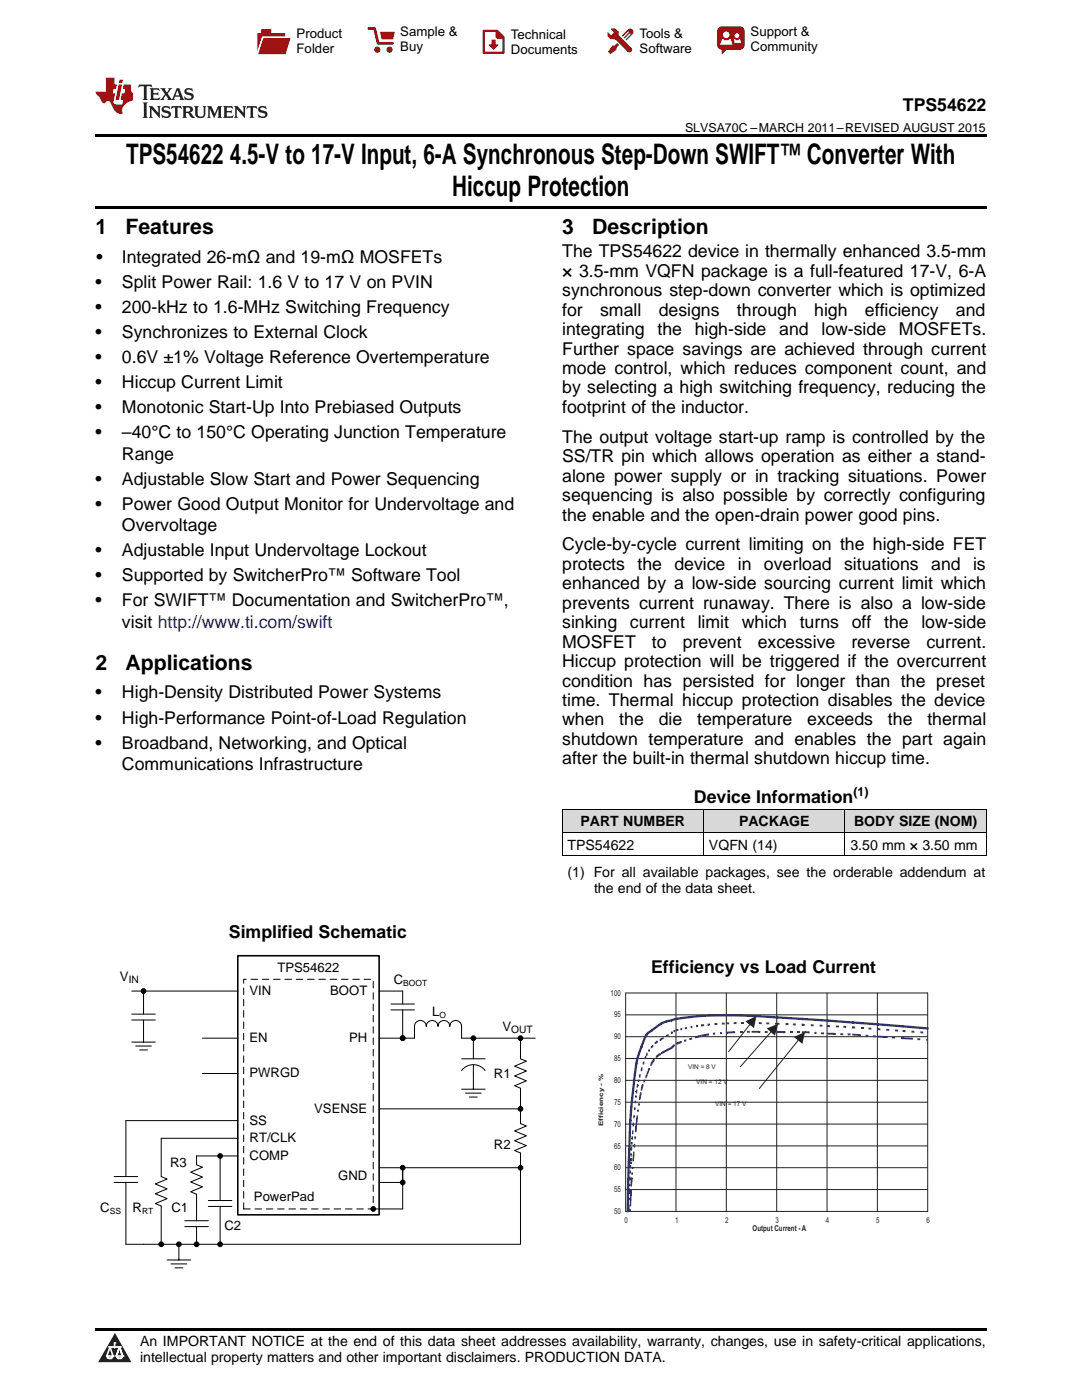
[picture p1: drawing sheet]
<svg xmlns="http://www.w3.org/2000/svg" width="216mm" height="279mm" viewBox="0 0 216 279" stroke-linecap="round" stroke-linejoin="round" font-family="sans-serif">
<g fill="#d8d8d8">
<path d="M112.2 161.5h28.2v4.7h-28.2z"/>
<path d="M140.4 161.5h28.2v4.7h-28.2z"/>
<path d="M168.6 161.5h28.2v4.7h-28.2z"/>
</g>
<path d="M22.9 266l3.3 5.9h-6.6z" fill="#231f20"/>
<path d="M21.3 270.6h1.2l-.3 .5h-.3a.53 .53 0 0 1-.6-.5z" fill-rule="evenodd" fill="#fff"/>
<path d="M21.3 270.6h1.2l-.3 .5h-.3a.53 .53 0 0 1-.6-.5z" fill="none" stroke="#231f20" stroke-width=".33"/>
<path d="M21.3 270.6l1.2 .1-.3 .4h-.5z" fill="none" stroke="#fff" stroke-width=".33"/>
<path d="M22.9 268.9h.1" fill="none" stroke="#fff" stroke-width=".33"/>
<path d="M22.9 268v.9z" fill="#fff"/>
<path d="M22.9 268v.9z" fill="none" stroke="#fff" stroke-width=".33"/>
<circle cx="22.9" cy="268" r=".16" fill="#fff"/>
<path d="M21.8 268.8h.1" fill="none" stroke="#fff" stroke-width=".33"/>
<path d="M21.8 268.8h2.2z" fill="#fff"/>
<path d="M21.8 268.8h2.2z" fill="none" stroke="#fff" stroke-width=".33"/>
<circle cx="24" cy="268.8" r=".16" fill="#fff"/>
<path d="M23.2 270.6h.1" fill="none" stroke="#fff" stroke-width=".33"/>
<path d="M23.8 268.8l-.6 1.8z" fill="#fff"/>
<path d="M23.8 268.8l-.6 1.8z" fill="none" stroke="#fff" stroke-width=".33"/>
<path d="M23.8 268.8l.7 1.8z" fill="#fff"/>
<path d="M23.8 268.8l.7 1.8z" fill="none" stroke="#fff" stroke-width=".33"/>
<path d="M24.4 270.6h.1" fill="none" stroke="#fff" stroke-width=".33"/>
<circle cx="21.3" cy="270.6" r=".16" fill="#fff"/>
<path d="M22 268.8l-.7 1.8z" fill="#fff"/>
<path d="M22 268.8l-.7 1.8z" fill="none" stroke="#fff" stroke-width=".33"/>
<path d="M22 268.8l.5 1.8z" fill="#fff"/>
<path d="M22 268.8l.5 1.8z" fill="none" stroke="#fff" stroke-width=".33"/>
<circle cx="22.5" cy="270.6" r=".16" fill="#fff"/>
<path d="M23.3 270.6h1.2a.63 .63 0 0 1-.6 .5 .63 .63 0 0 1-.6-.5z" fill-rule="evenodd" fill="#fff"/>
<path d="M23.3 270.6h1.2a.63 .63 0 0 1-.6 .5 .63 .63 0 0 1-.6-.5z" fill="none" stroke="#231f20" stroke-width=".33"/>
<path d="M23.3 270.6h1.2l-.4 .5h-.5z" fill="none" stroke="#fff" stroke-width=".33"/>
<path d="M23.2 270.6h.1" fill="none" stroke="#fff" stroke-width=".33"/>
<circle cx="24.5" cy="270.6" r=".16" fill="#fff"/>
<path d="M19 265.1h177.8v.5h-177.8z" fill="#000"/>
<path d="M47.4 190.7h28.3v51.7h-28.3z" fill="none" stroke="#000" stroke-width=".31"/>
<g fill="none" stroke="#000" stroke-width=".2">
<path d="M26.3 197.8h21.1M28.6 197.8v4.6M75.7 197.8h4.7v2.6M26.3 203.6h4.7M26.3 202.4h4.7M26.3 208h4.7M27.1 208.8h3.1M27.9 209.5h1.5M28.6 203.6v4.4M40.4 207.2h7M40.4 214.2h7M75.7 207.2h7v-2.4a1.18 1.18 0 0 1 1.2-1.1 1.18 1.18 0 0 1 1.2 1.1 1.18 1.18 0 0 1 1.1-1.1 1.18 1.18 0 0 1 1.2 1.1 1.18 1.18 0 0 1 1.2-1.1 1.18 1.18 0 0 1 1.2 1.1 1.18 1.18 0 0 1 1.1-1.1 1.18 1.18 0 0 1 1.2 1.1v2.4h14.7"/>
<path d="M78 201.5h4.7M78 200.4h4.7M80.4 201.5v5.7M92.1 213.7a2.94 2.94 0 0 1 4.7 0M92.1 211.3h4.7M92.1 217.4h4.7M92.9 218.2h3.1M93.7 218.9h1.5M94.5 207.2v4.1M94.5 212.5v4.9M103.9 207.2v4.1l1.1 .5-2.3 1 2.3 1-2.3 .9 2.3 1-2.3 1 1.2 .5v7l1.1 .5-2.3 1 2.3 1-2.3 1 2.3 .9-2.3 1 1.2 .5v2.9M22.8 236h4.7"/>
<path d="M22.8 234.8h4.7M25.1 236v12.3h14.1M41.6 239.6h4.7M43.9 230.7v8.9M47.4 230.7h-8.2v1.8l1.2 .4-2.4 1 2.4 1-2.4 1 2.4 1-2.4 .9 1.2 .5v5.3M47.4 227.2h-15.2v7.6l1.1 .5-2.3 1 2.3 1-2.3 .9 2.3 1-2.3 1 1.2 .5v7.6M47.4 223.6h-22.3v11.2M75.7 236h4.7M75.7 221.3h28.2M75.7 233h28.2M80.4 233v8.3h-5.9M103.9 233v15.3h-64.7"/>
<path d="M33.3 251.5h4.7M34.1 252.2h3.2M34.9 253h1.6M35.7 248.3v3.2M36.9 244.8h4.7M36.9 243.6h4.7M39.2 244.8v3.5M41.6 240.8h4.7M43.9 240.8v7.5"/>
<circle cx="28.6" cy="197.8" r=".47"/>
<circle cx="80.4" cy="207.2" r=".47"/>
<circle cx="94.5" cy="207.2" r=".47"/>
<circle cx="103.9" cy="207.2" r=".47"/>
<circle cx="43.9" cy="230.7" r=".47"/>
<circle cx="80.4" cy="233" r=".47"/>
<circle cx="80.4" cy="236" r=".47"/>
<circle cx="103.9" cy="221.3" r=".47"/>
<circle cx="103.9" cy="233" r=".47"/>
<circle cx="32.2" cy="248.3" r=".47"/>
<circle cx="35.7" cy="248.3" r=".47"/>
<circle cx="39.2" cy="248.3" r=".47"/>
<circle cx="43.9" cy="248.3" r=".47"/>
<circle cx="74.5" cy="241.3" r=".47"/>
</g>
<g fill="#000">
<circle cx="28.6" cy="197.8" r=".47"/>
<circle cx="80.4" cy="207.2" r=".47"/>
<circle cx="94.5" cy="207.2" r=".47"/>
<circle cx="103.9" cy="207.2" r=".47"/>
<circle cx="43.9" cy="230.7" r=".47"/>
<circle cx="80.4" cy="233" r=".47"/>
<circle cx="80.4" cy="236" r=".47"/>
<circle cx="103.9" cy="221.3" r=".47"/>
<circle cx="103.9" cy="233" r=".47"/>
<circle cx="32.2" cy="248.3" r=".47"/>
<circle cx="35.7" cy="248.3" r=".47"/>
<circle cx="39.2" cy="248.3" r=".47"/>
<circle cx="43.9" cy="248.3" r=".47"/>
<circle cx="74.5" cy="241.3" r=".47"/>
</g>
<path d="M48.6 195.4h25.9v45.9h-25.9z" fill="none" stroke="#000" stroke-width=".2" stroke-dasharray="1.3 .9"/>
<g fill="none" stroke="#231f20" stroke-width=".2">
<path d="M124.8 198.2h60.3v43.6h-60.3zM134.9 198.2v43.6M144.9 198.2v43.6M155 198.2v43.6M165 198.2v43.6M175.1 198.2v43.6M124.8 220h60.3M124.8 215.6h60.3M124.8 211.2h60.3M124.8 206.9h60.3M124.8 202.5h60.3M124.8 237.4h60.3"/>
<path d="M124.8 233h60.3M124.8 228.7h60.3M124.8 224.3h60.3"/>
</g>
<path d="M185.1 205.2l-25-1.8a191.2 191.2 0 0 0-16.3-.8 35.7 35.7 0 0 0-11 1.3l-1 .5-2.1 1.5a5.2 5.2 0 0 0-1.7 3.1 20.1 20.1 0 0 0-1.5 7.1l-.7 8-.6 17.7" fill="none" stroke="#2e3090" stroke-width=".46"/>
<g fill="#2e3090">
<path d="M125.3 241.3h.3v.5h-.3z" fill-rule="evenodd"/>
<path d="M125.3 240.6h.3v.7h-.3z" fill-rule="evenodd"/>
<path d="M125.4 239h.3v.5h-.3z" fill-rule="evenodd"/>
<path d="M125.4 237.9h.3v.4h-.3z" fill-rule="evenodd"/>
<path d="M125.4 237.1l.3 .1v.7h-.3z" fill-rule="evenodd"/>
<path d="M125.5 236.2l.3 .1v.4h-.3z" fill-rule="evenodd"/>
<path d="M125.5 236.3l.3 .1v.2h-.3z" fill-rule="evenodd"/>
<path d="M125.5 235.1h.3v.5h-.3z" fill-rule="evenodd"/>
<path d="M125.6 234.8h.2v.7h-.3z" fill-rule="evenodd"/>
<path d="M125.6 233.6h.3v.6h-.3z" fill-rule="evenodd"/>
<path d="M125.6 232.7h.3v.5h-.3z" fill-rule="evenodd"/>
<path d="M125.7 232.5h.2v.6h-.3z" fill-rule="evenodd"/>
<path d="M125.7 231.8h.3v.5h-.3z" fill-rule="evenodd"/>
<path d="M125.8 230.1h.3v.7h-.3z" fill-rule="evenodd"/>
<path d="M125.8 229.1h.3v.6l-.3-.1z" fill-rule="evenodd"/>
<path d="M125.8 228.8l.3 .1v.6l-.3-.1z" fill-rule="evenodd"/>
<path d="M125.9 229.1h.3l-.1 .1h-.3z" fill-rule="evenodd"/>
<path d="M125.9 228l.3 .1v.2h-.3z" fill-rule="evenodd"/>
<path d="M125.9 227.9h.3v.6l-.3-.1z" fill-rule="evenodd"/>
<path d="M126 226.7l.3 .1v.7h-.3z" fill-rule="evenodd"/>
<path d="M126.1 225.6h.3v.8h-.3z" fill-rule="evenodd"/>
<path d="M126.3 224l.2 .1v.7h-.3z" fill-rule="evenodd"/>
<path d="M126.4 222.8h.2v.1h-.3z" fill-rule="evenodd"/>
<path d="M126.4 222.5h.3l-.1 .7h-.2z" fill-rule="evenodd"/>
<path d="M126.5 221.1l.3 .1v.2l-.3-.1z" fill-rule="evenodd"/>
<path d="M126.5 221h.3v.5h-.3z" fill-rule="evenodd"/>
<path d="M126.6 219.6l.3 .1v.5h-.3z" fill-rule="evenodd"/>
<path d="M126.7 219.8h.3l-.1 .2h-.3z" fill-rule="evenodd"/>
<path d="M126.7 218.6l.3 .1v.3h-.3z" fill-rule="evenodd"/>
<path d="M126.8 218.6h.3l-.1 .5-.3-.1z" fill-rule="evenodd"/>
<path d="M126.9 217.4l.3 .1-.1 .7h-.3z" fill-rule="evenodd"/>
<path d="M127.1 216.3h.3l-.1 .8h-.3z" fill-rule="evenodd"/>
<path d="M127.3 215.4h.3l-.1 .5h-.3z" fill-rule="evenodd"/>
<path d="M127.3 215.5h.3v.3h-.3z" fill-rule="evenodd"/>
<path d="M127.5 214.7h.3z" fill-rule="evenodd"/>
<path d="M127.6 214.4h.3l-.1 .7h-.3z" fill-rule="evenodd"/>
<path d="M127.8 213.4h.3v.2h-.3z" fill-rule="evenodd"/>
<path d="M128 213h.3l-.2 .8h-.3z" fill-rule="evenodd"/>
<path d="M128.2 212.1h.3v.2l-.3-.1z" fill-rule="evenodd"/>
<path d="M128.3 211.9h.3l-.1 .6h-.3z" fill-rule="evenodd"/>
<path d="M128.6 211h.3v.1h-.3z" fill-rule="evenodd"/>
<path d="M128.7 210.8h.3l-.1 .6h-.3z" fill-rule="evenodd"/>
<path d="M129 210.1h.3l-.2 .7h-.2z" fill-rule="evenodd"/>
<path d="M129 210.4l.3 .1z" fill-rule="evenodd"/>
<path d="M129.4 209.5h.2v.3h-.3z" fill-rule="evenodd"/>
<path d="M129.5 209.4h.2l-.1 .5h-.2z" fill-rule="evenodd"/>
<path d="M129.8 208.9l.6-.3v.3l-.5 .3z" fill-rule="evenodd"/>
<path d="M130.6 208l.5-.2 .1 .4-.6 .2z" fill-rule="evenodd"/>
<path d="M130.9 207.8l.4-.1v.4l-.4 .1z" fill-rule="evenodd"/>
<path d="M131 207.7h.1l.1 .4h-.2z" fill-rule="evenodd"/>
<path d="M131.7 207.4l.2-.1v.4l-.2 .1z" fill-rule="evenodd"/>
<path d="M131.6 207.3l.4-.1v.4l-.4 .1z" fill-rule="evenodd"/>
<path d="M131.9 207.2l.5-.2v.3l-.5 .3z" fill-rule="evenodd"/>
<path d="M132.9 206.6l.5-.2v.3l-.5 .3z" fill-rule="evenodd"/>
<path d="M134 206l.2-.1v.4l-.2 .1z" fill-rule="evenodd"/>
<path d="M133.9 205.9h.3v.4h-.3z" fill-rule="evenodd"/>
<path d="M133.9 205.9h.3v.3l-.2 .1z" fill-rule="evenodd"/>
<path d="M134.5 205.6h.2v.4h-.2z" fill-rule="evenodd"/>
<path d="M134.4 205.6l.4-.1v.4l-.4 .1z" fill-rule="evenodd"/>
<path d="M134.9 205.4h.5v.3l-.5 .1z" fill-rule="evenodd"/>
<path d="M135.8 205.2h.3v.4h-.3z" fill-rule="evenodd"/>
<path d="M135.8 205.2h.2l.1 .3-.2 .1z" fill-rule="evenodd"/>
<path d="M136.6 205h.5v.4h-.4z" fill-rule="evenodd"/>
<path d="M136.8 205h.1v.4h-.1z" fill-rule="evenodd"/>
<path d="M137.8 204.8h.3v.4h-.3z" fill-rule="evenodd"/>
<path d="M137.8 204.8l.3-.1v.4l-.2 .1z" fill-rule="evenodd"/>
<path d="M139 204.6h.2v.4h-.2z" fill-rule="evenodd"/>
<path d="M138.9 204.6l.4-.1v.4l-.4 .1z" fill-rule="evenodd"/>
<path d="M139.9 204.5l.3-.1v.4l-.3 .1z" fill-rule="evenodd"/>
<path d="M139.9 204.4h.6v.4h-.6z" fill-rule="evenodd"/>
<path d="M141.2 204.3h.5v.3l-.5 .1z" fill-rule="evenodd"/>
<path d="M142.5 204.2h.6v.3l-.5 .1z" fill-rule="evenodd"/>
<path d="M144 204.1h.6v.4h-.6z" fill-rule="evenodd"/>
<path d="M144.9 204h.6v.4h-.6z" fill-rule="evenodd"/>
<path d="M146.4 204h.6v.4h-.6z" fill-rule="evenodd"/>
<path d="M151.4 204h.6v.4h-.6z" fill-rule="evenodd"/>
<path d="M152.9 204h.6v.4h-.6z" fill-rule="evenodd"/>
<path d="M154.7 204.1h.6l-.1 .4h-.5z" fill-rule="evenodd"/>
<path d="M155 204.1h.6v.4h-.6z" fill-rule="evenodd"/>
<path d="M156.7 204.2h.6v.4h-.6z" fill-rule="evenodd"/>
<path d="M158.2 204.2l.6 .1v.3h-.6z" fill-rule="evenodd"/>
<path d="M160 204.3h.3v.4h-.3z" fill-rule="evenodd"/>
<path d="M160 204.3l.6 .1v.3h-.6z" fill-rule="evenodd"/>
<path d="M161.8 204.4h.6v.4h-.6z" fill-rule="evenodd"/>
<path d="M163.5 204.5h.6v.4h-.6z" fill-rule="evenodd"/>
<path d="M165 204.6h.6v.4h-.6z" fill-rule="evenodd"/>
<path d="M166.8 204.6l.6 .1v.4l-.6-.1z" fill-rule="evenodd"/>
<path d="M168.3 204.7l.6 .1v.3h-.6z" fill-rule="evenodd"/>
<path d="M170 204.8h.3v.4h-.3z" fill-rule="evenodd"/>
<path d="M170.1 204.8l.5 .1v.4l-.6-.1z" fill-rule="evenodd"/>
<path d="M171.8 205h.6v.4l-.6-.1z" fill-rule="evenodd"/>
<path d="M173.3 205.1h.6v.4l-.6-.1z" fill-rule="evenodd"/>
<path d="M175.1 205.2h.3v.4h-.4z" fill-rule="evenodd"/>
<path d="M175.1 205.2h.6v.4h-.6z" fill-rule="evenodd"/>
<path d="M176.8 205.3l.6 .1v.3h-.6z" fill-rule="evenodd"/>
<path d="M178.6 205.4l.6 .1v.4l-.6-.1z" fill-rule="evenodd"/>
<path d="M180.1 205.6h.6v.4l-.6-.1z" fill-rule="evenodd"/>
<path d="M181.9 205.7h.6v.4h-.6z" fill-rule="evenodd"/>
<path d="M183.6 205.8l.6 .1v.4l-.6-.1z" fill-rule="evenodd"/>
</g>
<g fill="#2e3090">
<path d="M125.4 239.1h.3v.3h-.3z"/>
<path d="M125.4 237.9h.3v.4h-.3z"/>
<path d="M125.4 237.5h.3z"/>
<path d="M125.6 235.1l.2 .1z"/>
<path d="M125.6 233.9h.3v.1h-.3z"/>
<path d="M125.7 232.7h.2v.2h-.2z"/>
<path d="M125.7 231.9h.3v.3h-.3z"/>
<path d="M125.7 231.1h.3v.5h-.3z"/>
<path d="M125.7 231.2h.3v.3h-.3z"/>
<path d="M125.8 230.4l.3 .1z"/>
<path d="M126 227.1h.3z"/>
<path d="M126.2 224.4h.3z"/>
<path d="M126.8 217.8l.3 .1z"/>
<path d="M127.1 216.7h.3z"/>
<path d="M130.1 208.6v.3z"/>
<path d="M135.1 205.4l.1 .3z"/>
<path d="M141.4 204.3l.1 .4z"/>
<path d="M147.9 204h.6v.4h-.6z"/>
<path d="M149.3 204h.6v.4h-.6z"/>
<path d="M150 204h.5v.4h-.5z"/>
<path d="M165.3 204.6v.4z"/>
<path d="M180.4 205.6v.3z"/>
</g>
<g fill="#1c4b87">
<path d="M125.6 241.5h.3v.3h-.3z" fill-rule="evenodd"/>
<path d="M125.6 241.3h.3v.5h-.3z" fill-rule="evenodd"/>
<path d="M125.6 240.3h.3v.5h-.3z" fill-rule="evenodd"/>
<path d="M125.7 239.3h.3l-.1 1.4h-.3z" fill-rule="evenodd"/>
<path d="M125.7 238.4h.3v1.3h-.3z" fill-rule="evenodd"/>
<path d="M125.7 237.9h.3v.6l-.3-.1z" fill-rule="evenodd"/>
<path d="M125.8 237.4h.3l-.1 .6h-.3z" fill-rule="evenodd"/>
<path d="M125.8 237.4l.3 .1v.3h-.3z" fill-rule="evenodd"/>
<path d="M125.8 236.4h.3v.3h-.3z" fill-rule="evenodd"/>
<path d="M125.8 236.3h.3v.5h-.3z" fill-rule="evenodd"/>
<path d="M125.8 235.8h.3v.6h-.3z" fill-rule="evenodd"/>
<path d="M125.9 235.5h.3l-.1 .7h-.3z" fill-rule="evenodd"/>
<path d="M125.9 235.2l.3 .1v.6h-.3z" fill-rule="evenodd"/>
<path d="M125.9 234.9l.3 .1v.6h-.3z" fill-rule="evenodd"/>
<path d="M126 234h.3v.5h-.3z" fill-rule="evenodd"/>
<path d="M126 234.1h.3v.3l-.3-.1z" fill-rule="evenodd"/>
<path d="M126.1 232.8l.3 .1v.4h-.3z" fill-rule="evenodd"/>
<path d="M126.1 232.9h.3v.3h-.3z" fill-rule="evenodd"/>
<path d="M126.2 231.2h.3v.6h-.3z" fill-rule="evenodd"/>
<path d="M126.3 230.4h.3l-.1 1.2h-.3z" fill-rule="evenodd"/>
<path d="M126.3 229.8h.3v1h-.3z" fill-rule="evenodd"/>
<path d="M126.5 228.3h.3l-.1 .7h-.3z" fill-rule="evenodd"/>
<path d="M126.6 227h.3v.1h-.3z" fill-rule="evenodd"/>
<path d="M126.6 226.7h.3v.7h-.3z" fill-rule="evenodd"/>
<path d="M126.7 225.4l.3 .1v.5h-.3z" fill-rule="evenodd"/>
<path d="M126.7 225.1h.3v.7h-.3z" fill-rule="evenodd"/>
<path d="M126.8 224.8h.3l-.1 .7h-.3z" fill-rule="evenodd"/>
<path d="M126.8 224.4l.3 .1v.7h-.3z" fill-rule="evenodd"/>
<path d="M126.9 223.6h.3l-.1 .9h-.3z" fill-rule="evenodd"/>
<path d="M127 223h.3l-.1 1-.3-.1z" fill-rule="evenodd"/>
<path d="M127 222.6h.3v.8h-.3z" fill-rule="evenodd"/>
<path d="M127.2 221.5h.3l-.1 .3h-.3z" fill-rule="evenodd"/>
<path d="M127.2 221.4h.3v.5h-.3z" fill-rule="evenodd"/>
<path d="M127.3 220.1l.3 .1v.5h-.3z" fill-rule="evenodd"/>
<path d="M127.4 220.3h.3l-.1 .2h-.3z" fill-rule="evenodd"/>
<path d="M127.5 219h.3v.5h-.3z" fill-rule="evenodd"/>
<path d="M127.6 218.6h.3l-.1 .8-.3-.1z" fill-rule="evenodd"/>
<path d="M127.7 218.2l.3 .1-.1 .7h-.3z" fill-rule="evenodd"/>
<path d="M127.7 218h.3v.6h-.3z" fill-rule="evenodd"/>
<path d="M127.9 217h.3l-.1 .7h-.3z" fill-rule="evenodd"/>
<path d="M128 216.8h.3l-.1 .6h-.3z" fill-rule="evenodd"/>
<path d="M128 216.5l.3 .1v.6h-.3z" fill-rule="evenodd"/>
<path d="M128.1 216.3h.3l-.1 .6h-.3z" fill-rule="evenodd"/>
<path d="M128.1 216.5h.3v.2h-.3z" fill-rule="evenodd"/>
<path d="M128.3 215.6h.3v.2h-.3z" fill-rule="evenodd"/>
<path d="M128.5 215.4h.3l-.2 .7-.3-.1z" fill-rule="evenodd"/>
<path d="M128.9 214.5h.2l-.1 .7h-.3z" fill-rule="evenodd"/>
<path d="M129.1 213.9h.3l-.3 1h-.2z" fill-rule="evenodd"/>
<path d="M129.4 213.2h.2l-.2 1.1h-.3z" fill-rule="evenodd"/>
<path d="M129.4 213.1h.3l-.1 .5h-.2z" fill-rule="evenodd"/>
<path d="M129.7 212.3h.3v.2h-.3z" fill-rule="evenodd"/>
<path d="M129.8 212.1h.3l-.1 .7-.3-.1z" fill-rule="evenodd"/>
<path d="M130 211.8l.3 .1-.1 .6h-.3z" fill-rule="evenodd"/>
<path d="M130.1 211.6h.3l-.1 .7h-.3z" fill-rule="evenodd"/>
<path d="M130.2 211.5h.3l-.1 .6-.3-.1z" fill-rule="evenodd"/>
<path d="M130.4 211.3h.3l-.2 .6h-.3z" fill-rule="evenodd"/>
<path d="M130.4 211.5h.3v.2h-.3z" fill-rule="evenodd"/>
<path d="M131 210.8l.1-.1 .1 .4-.2 .1z" fill-rule="evenodd"/>
<path d="M130.9 210.7l.4-.1v.4l-.4 .1z" fill-rule="evenodd"/>
<path d="M131 210.6l.4-.1v.4l-.4 .1z" fill-rule="evenodd"/>
<path d="M131.1 210.5l.5-.2 .1 .4-.6 .2z" fill-rule="evenodd"/>
<path d="M131.4 210.3l.5-.1v.4l-.5 .1z" fill-rule="evenodd"/>
<path d="M131.6 210.2l.1-.1v.4l-.1 .1z" fill-rule="evenodd"/>
<path d="M131.9 210l.5-.2v.4l-.5 .2z" fill-rule="evenodd"/>
<path d="M132.1 209.8l.6-.1v.4l-.6 .1z" fill-rule="evenodd"/>
<path d="M132.4 209.7l.8-.3v.4l-.8 .3z" fill-rule="evenodd"/>
<path d="M132.9 209.4l.5-.1v.4l-.5 .1z" fill-rule="evenodd"/>
<path d="M133.1 209.3l.6-.1v.4l-.6 .1z" fill-rule="evenodd"/>
<path d="M133.4 209.2l.5-.1v.3l-.5 .2z" fill-rule="evenodd"/>
<path d="M133.6 209.1l.4-.2 .1 .4-.5 .1z" fill-rule="evenodd"/>
<path d="M133.9 208.9l.3-.1v.4l-.3 .1z" fill-rule="evenodd"/>
<path d="M133.9 208.8h.4v.4h-.3z" fill-rule="evenodd"/>
<path d="M134 208.8l.4-.1v.3l-.4 .2z" fill-rule="evenodd"/>
<path d="M134.1 208.7l.4-.2v.4l-.4 .1z" fill-rule="evenodd"/>
<path d="M134.2 208.5l.5-.1v.4l-.5 .1z" fill-rule="evenodd"/>
<path d="M134.4 208.4h.1l-.1 .4z" fill-rule="evenodd"/>
<path d="M135 208.1h.2v.4h-.1z" fill-rule="evenodd"/>
<path d="M134.9 208.1l.5-.1v.4l-.5 .1z" fill-rule="evenodd"/>
<path d="M135.1 208l.5-.1v.4l-.5 .1z" fill-rule="evenodd"/>
<path d="M135.3 207.9l.6-.1v.4l-.6 .1z" fill-rule="evenodd"/>
<path d="M135.6 207.8l.4-.1 .1 .4-.5 .1z" fill-rule="evenodd"/>
<path d="M136.6 207.5h.2v.4h-.1z" fill-rule="evenodd"/>
<path d="M136.5 207.5l.4-.1v.4l-.4 .1z" fill-rule="evenodd"/>
<path d="M137.5 207.2l.6-.1v.4l-.6 .1z" fill-rule="evenodd"/>
<path d="M138.7 206.8l.5-.1v.4l-.5 .1z" fill-rule="evenodd"/>
<path d="M138.9 206.7h.6l.1 .3-.7 .1z" fill-rule="evenodd"/>
<path d="M139.3 206.7l.6-.1v.4h-.6z" fill-rule="evenodd"/>
<path d="M139.6 206.6l.3-.1v.4l-.3 .1z" fill-rule="evenodd"/>
<path d="M139.9 206.5l.9-.1v.4l-.9 .1z" fill-rule="evenodd"/>
<path d="M140.5 206.4l.9-.1 .1 .4-1 .1z" fill-rule="evenodd"/>
<path d="M141.2 206.3h.2v.3l-.2 .1z" fill-rule="evenodd"/>
<path d="M142.3 206.1h.4v.4h-.4z" fill-rule="evenodd"/>
<path d="M142.4 206.1h.1l.1 .4h-.2z" fill-rule="evenodd"/>
<path d="M143.7 206h.3v.4h-.3z" fill-rule="evenodd"/>
<path d="M143.7 206h.3v.4h-.3z" fill-rule="evenodd"/>
<path d="M144.9 205.9l1.6-.1v.4l-1.6 .1z" fill-rule="evenodd"/>
<path d="M146.2 205.8h.5v.4h-.5z" fill-rule="evenodd"/>
<path d="M149 205.7h.6v.4h-.6z" fill-rule="evenodd"/>
<path d="M150 205.7h1.5v.4h-1.6z" fill-rule="evenodd"/>
<path d="M151.2 205.7l.5 .1v.3h-.5z" fill-rule="evenodd"/>
<path d="M152.6 205.8h.6v.4h-.6z" fill-rule="evenodd"/>
<path d="M154.1 205.8h.6v.4h-.6z" fill-rule="evenodd"/>
<path d="M156.2 205.8h.5v.4h-.5z" fill-rule="evenodd"/>
<path d="M160 205.8h.9v.4h-.9z" fill-rule="evenodd"/>
<path d="M160.6 205.8h1l-.1 .4h-.9z" fill-rule="evenodd"/>
<path d="M161.3 205.8l.2 .1v.3h-.3z" fill-rule="evenodd"/>
<path d="M162.7 205.9h.1v.4h-.2z" fill-rule="evenodd"/>
<path d="M162.5 205.9h.5l-.1 .4h-.4z" fill-rule="evenodd"/>
<path d="M163.8 206h.6v.4h-.6z" fill-rule="evenodd"/>
<path d="M165 206.1h1.6v.4h-1.6z" fill-rule="evenodd"/>
<path d="M166.3 206.1l.5 .1v.3h-.5z" fill-rule="evenodd"/>
<path d="M167.7 206.2h.6v.4h-.6z" fill-rule="evenodd"/>
<path d="M169.1 206.2l.6 .1v.3h-.6z" fill-rule="evenodd"/>
<path d="M170.1 206.3l1.5 .1v.4l-1.6-.1z" fill-rule="evenodd"/>
<path d="M171.3 206.4h.5v.4h-.5z" fill-rule="evenodd"/>
<path d="M172.7 206.5h.6v.4h-.6z" fill-rule="evenodd"/>
<path d="M174.2 206.6h.6l-.1 .4h-.5z" fill-rule="evenodd"/>
<path d="M175.1 206.7l2 .1v.4l-2-.1z" fill-rule="evenodd"/>
<path d="M178 206.9h.6v.4h-.6z" fill-rule="evenodd"/>
<path d="M179.8 207h.6v.4l-.6-.1z" fill-rule="evenodd"/>
<path d="M180.1 207l2.1 .1v.4l-2.1-.1z" fill-rule="evenodd"/>
<path d="M183.1 207.2h.5v.4h-.6z" fill-rule="evenodd"/>
<path d="M184.8 207.3h.3v.4h-.3z" fill-rule="evenodd"/>
</g>
<g fill="#1c4b87">
<path d="M125.6 241.5h.3v.2h-.3z"/>
<path d="M125.7 238.1h.3v.5h-.3z"/>
<path d="M125.7 237.7h.3v.6h-.3z"/>
<path d="M125.9 235.2l.3 .1z"/>
<path d="M126.4 228.7h.3z"/>
<path d="M126.8 224.8h.3z"/>
<path d="M145.2 205.9v.4z"/>
<path d="M147.6 205.8h.6v.3h-.6z"/>
<path d="M155 205.8h1.5v.4h-1.5z"/>
<path d="M157.6 205.8h.6v.4h-.6z"/>
<path d="M159.1 205.8h.6v.4h-.6z"/>
<path d="M159.4 205.8v.4z"/>
</g>
<path d="M149.7 204.4l-4.3 5.5" fill="none" stroke="#231f20" stroke-width=".2"/>
<path d="M148.7 203.8l2.2-1-.5 2.4z" fill="#231f20"/>
<path d="M153.9 205.9l-6.2 7" fill="none" stroke="#231f20" stroke-width=".2"/>
<path d="M153 205.3l2.2-1-.6 2.4z" fill="#231f20"/>
<path d="M159.3 207.6l-7.8 9.6" fill="none" stroke="#231f20" stroke-width=".2"/>
<path d="M158.4 207l2.2-1.1-.5 2.4z" fill="#231f20"/>
<path d="M112.2 170.8h84.6M112.2 166.1h84.6M112.2 161.5h84.6M112.2 161.5v9.4M140.4 161.5v9.4M168.6 161.5v9.4M196.8 161.5v9.4" fill="none" stroke="#000" stroke-width=".2"/>
<path d="M19 26.8h177.8v.6h-177.8zM19 41.2h177.8v.5h-177.8z" fill="#000"/>
<path d="M27.7 16.9l-.1 .6 .6-.3h.5v.2v2.2l-.2 .4h1l-.2-.4v-2.2v-.2h.5l.6 .3-.2-.6zM29.9 17.6l.2 .4v1.6l-.2 .4h1.9l.1-.6a1.09 1.09 0 0 1-1.3 .1v-.6h.6l.4 .2v-.7l-.2 .2h-.8v-.6l.2-.1a1.01 1.01 0 0 1 1 .3l-.1-.6zM32 17.6l.9 1.2-1 1.2h.9l-.2-.3 .5-.7 .5 .7-.3 .3h1.7l-.2-.3 .1-.4h1l.1 .4-.2 .3h1l-.3-.4-.7-2h-.5l-1 2.2-.8-1.1 .9-1.1h-.9l.2 .2-.4 .7-.4-.7 .2-.2zM35.4 18l.4 1h-.8zM37 17.7a.66 .66 0 0 0-.2 .8 .66 .66 0 0 0 .6 .4l.7 .2 .1 .2a.8 .8 0 0 1-.7 .4 .8 .8 0 0 1-.7-.5l.1 .8 .2-.2a.94 .94 0 0 0 1.1 .1 .94 .94 0 0 0 .4-.9 1.48 1.48 0 0 0-1.3-.6v-.4a1.1 1.1 0 0 1 1.2 .2l-.2-.6-.2 .1-.5-.1zM28.5 20.4l.2 .4v2.3l-.2 .4h1l-.2-.4v-2.3l.2-.4zM29.7 21.2l.2 .4v1.5l-.2 .4h.8l-.3-.4 .1-1.3 1.6 1.8v-2l.2-.4h-.7l.2 .2v1.1l-1.2-1.3zM32.5 21.3a.66 .66 0 0 0-.2 .8 .66 .66 0 0 0 .6 .4l.6 .2 .2 .2a.8 .8 0 0 1-.8 .4 .8 .8 0 0 1-.7-.5l.2 .7 .2-.1a.94 .94 0 0 0 1 .1 .94 .94 0 0 0 .5-1 1.47 1.47 0 0 0-1.3-.6l-.1-.3a1.1 1.1 0 0 1 1.3 .2l-.2-.6-.2 .1-.5-.2zM34.3 21.2l-.2 .6a.64 .64 0 0 1 .8-.3v1.6l-.2 .4h1l-.3-.4 .1-1.6a.66 .66 0 0 1 .8 .3l-.2-.6zM36.3 21.2l.3 .4v1.5l-.3 .4h1l-.2-.2v-.7h.5l.1 .1a.8 .8 0 0 0 1.2 .7l-1-1a.62 .62 0 0 0 .6-.5 .62 .62 0 0 0-.6-.7zM37.1 21.5h.1a.48 .48 0 0 1 .6 0 .48 .48 0 0 1 .1 .6l-.2 .1-.6 .1zM38.7 21.2l.2 .2a2.29 2.29 0 0 0 .4 2 1.05 1.05 0 0 0 1.7-.7v-1.3l.2-.2h-.8l.2 .4v1.1a.61 .61 0 0 1-.6 .6 .61 .61 0 0 1-.6-.6v-1.1l.3-.4zM41.3 21.2l.3 .4v1.5l-.3 .4h.8l-.2-.4v-1.4l.8 1.9 .9-1.9v1.4l-.2 .4h.9l-.2-.4v-1.5l.2-.4h-.8l-.7 1.5-.6-1.5zM44.5 21.2l.2 .4v1.5l-.2 .4h1.9l.2-.6a1.1 1.1 0 0 1-1.4 .2v-.7h.6l.4 .2v-.6l-.2 .1-.8 .1v-.6l.2-.1a1.02 1.02 0 0 1 1.1 .2l-.2-.5zM46.7 21.2l.2 .4v1.5l-.2 .4h.8l-.3-.4 .1-1.3 1.6 1.8v-2l.2-.4h-.7l.2 .2v1.1l-1.2-1.3zM49.3 21.2l-.1 .6a.64 .64 0 0 1 .8-.3v1.6l-.3 .4h1l-.2-.4v-1.6a.66 .66 0 0 1 .8 .3l-.1-.6zM51.7 21.3a.66 .66 0 0 0-.2 .7 .66 .66 0 0 0 .7 .5l.6 .2 .1 .2a.8 .8 0 0 1-.7 .4 .8 .8 0 0 1-.7-.5l.1 .7 .2-.1a.94 .94 0 0 0 1.1 .1 .94 .94 0 0 0 .4-1 1.48 1.48 0 0 0-1.2-.6l-.1-.3a1.1 1.1 0 0 1 1.2 .2l-.2-.6-.1 .1-.6-.2z" fill="#231f20"/>
<path d="M21.1 15.5v2.8h-2v.4l.9 .9a.96 .96 0 0 0 1 1 .59 .59 0 0 1 .5-.4 .59 .59 0 0 1 .5 .3l.4 .8a1.61 1.61 0 0 0 2.1 1.3 1.63 1.63 0 0 1 1.1-2.2l.9-.3v-1.5a1.6 1.6 0 0 1-.4-1.7h-1.4l-.2 .9h.5l-.2 .8h-.5l-.2 1v.3h.5l-.2 .9h-.7a.74 .74 0 0 1-1-.6l.3-1.6h-.5l.2-.8h.5l.1-.9h-.4v-1.4zM23.7 16.9l-.7 3h.8l.6-3zM23.8 15.9l-.1 .7h.7l.2-.7z" fill="#ee1d23"/>
<g fill="#d60000">
<path d="M52.1 5.8h2v.8h2.8v4.2h-5.5v-4.2h.7z" fill-rule="evenodd"/>
<path d="M52.4 7.5h5.6l-1 3.3h-5.6z" fill-rule="evenodd"/>
</g>
<path d="M52.4 7.4h5.7l-.1 .1h-5.5l-1.1 3.3z" fill-rule="evenodd" fill="#fff"/>
<path d="M52.4 7.4h5.7l-.1 .1h-5.5l-1.1 3.3z" fill="none" stroke="#fff" stroke-width=".2"/>
<path d="M73.6 5.7h1.1l.7 2.9h2.9" fill="none" stroke="#d60000" stroke-width=".55"/>
<g fill="#d60000">
<path d="M75.8 6.3h3l-.4 1.6h-2.2z" fill-rule="evenodd"/>
<circle cx="75.3" cy="9.9" r=".62"/>
<circle cx="77.7" cy="9.9" r=".62"/>
</g>
<path d="M96.5 6.2h2.7l1.3 1.2v3.1h-4z" fill="none" stroke="#d60000" stroke-width=".44"/>
<g fill="#d60000">
<path d="M98.1 7.9h.8v1h.5l-.9 1.1-1-1v-.1h.6z" fill-rule="evenodd"/>
<path d="M98.9 6.2h.3l1.3 1.2v.4h-1.3l-.3-.4z" fill-rule="evenodd"/>
<path d="M121.9 5.7h.8l.7 .6 .1 .7 2.5 2.5-.8 .8-2.3-2.3-1.1-.2-.6-.6v-.8l.7 .6 .5-.4v-.2l-.5-.5z" fill-rule="evenodd"/>
<path d="M122.2 9.1h.4l.5-.5 .4 .4-.5 .5v.4l-1.2 .9-.5-.5z" fill-rule="evenodd"/>
<path d="M125.3 5.9a.67 .67 0 0 1 .9 0 .67 .67 0 0 1 0 .9z" fill-rule="evenodd"/>
<path d="M125.3 5.9l.9 .9-1.2 1.2h-.2v-.2l1-.9v-.2h-.2l-.9 1h-.2v-.2l.9-1 .1-.2h-.3l-.9 1h-.2v-.2z" fill-rule="evenodd"/>
<circle cx="125.6" cy="9.9" r=".54"/>
</g>
<path d="M123.3 6.3v.7" fill="none" stroke="#d60000" stroke-width=".2"/>
<g fill="#d60000">
<path d="M143.4 5.5l.6-.2h3.6a.95 .95 0 0 1 1 .9v2.8a.95 .95 0 0 1-1 .9h-3.6a.95 .95 0 0 1-.9-.9v-2.8z" fill-rule="evenodd"/>
<path d="M144 9.9h.9l-.7 .9h-.2z" fill-rule="evenodd"/>
</g>
<g fill="#fff">
<path d="M146.6 8.6h1.3z"/>
<path d="M144.1 7.8h.3l.1 .2h.8l.2-.2h.3l.4 1.1h-2.5z" fill-rule="evenodd"/>
<path d="M146.4 7.8h.3l.1 .2h.5l.2-.2h.2l.2 .8h-1.3z" fill-rule="evenodd"/>
<circle cx="144.9" cy="6.9" r=".65"/>
<circle cx="147" cy="7.1" r=".48"/>
</g>
<g font-size="5.6">
<text x="25.2" y="32.8">TPS54622</text>
<text x="45.9" y="32.8">4.5-V to 17-V Input, 6-A Synchronous Step-Down SWIFT™ Converter With</text>
<text x="90.2" y="39.2">Hiccup Protection</text>
</g>
<g font-size="4.2">
<text x="19" y="46.7">1</text>
<text x="25" y="46.7">Features</text>
<text x="112.2" y="46.7">3</text>
<text x="118.2" y="46.7">Description</text>
<text x="19" y="133.7">2</text>
<text x="25" y="133.7">Applications</text>
</g>
<g font-size="3.5">
<text x="180.2" y="22.2">TPS54622</text>
<text x="19.2" y="52.4">•</text>
<text x="24.3" y="52.4">Integrated 26-mΩ and 19-mΩ MOSFETs</text>
<text x="112.2" y="51.4">The TPS54622 device in thermally enhanced 3.5-mm</text>
<text x="19" y="57.4">•</text>
<text x="24.3" y="57.4">Split Power Rail: 1.6 V to 17 V on PVIN</text>
<text x="112.2" y="55.2">× 3.5-mm VQFN package is a full-featured 17-V, 6-A</text>
<text x="112.2" y="59.1">synchronous step-down converter which is optimized</text>
<text x="19" y="62.4">•</text>
<text x="24.3" y="62.4">200-kHz to 1.6-MHz Switching Frequency</text>
<text x="112.2" y="63">for</text>
<text x="119.8" y="63">small</text>
<text x="131.4" y="63">designs</text>
<text x="147.1" y="63">through</text>
<text x="162.5" y="63">high</text>
<text x="172.6" y="63">efficiency</text>
<text x="190.8" y="63">and</text>
<text x="19" y="67.5">•</text>
<text x="24.3" y="67.5">Synchronizes to External Clock</text>
<text x="112.2" y="66.9">integrating</text>
<text x="112.2" y="70.8">Further space savings are achieved through current</text>
<text x="131.2" y="66.9">the</text>
<text x="138.6" y="66.9">high-side</text>
<text x="155.5" y="66.9">and</text>
<text x="163.9" y="66.9">low-side</text>
<text x="179.4" y="66.9">MOSFETs.</text>
<text x="19" y="72.5">•</text>
<text x="19" y="77.5">•</text>
<text x="24.3" y="72.5">0.6V ±1% Voltage Reference Overtemperature</text>
<text x="24.3" y="77.5">Hiccup Current Limit</text>
<text x="112.2" y="74.6">mode control, which reduces component count, and</text>
<text x="19" y="82.5">•</text>
<text x="24.3" y="82.5">Monotonic Start-Up Into Prebiased Outputs</text>
<text x="112.2" y="78.5">by selecting a high switching frequency, reducing the</text>
<text x="112.2" y="82.4">footprint of the inductor.</text>
<text x="19" y="87.5">•</text>
<text x="24.3" y="87.5">–40°C to 150°C Operating Junction Temperature</text>
<text x="112.2" y="88.4">The output voltage start-up ramp is controlled by the</text>
<text x="24.3" y="91.7">Range</text>
<text x="112.2" y="92.3">SS/TR pin which allows operation as either a stand-</text>
<text x="19" y="96.7">•</text>
<text x="19" y="101.7">•</text>
<text x="24.3" y="96.7">Adjustable Slow Start and Power Sequencing</text>
<text x="24.3" y="101.7">Power Good Output Monitor for Undervoltage and</text>
<text x="112.2" y="96.1">alone power supply or in tracking situations. Power</text>
<text x="112.2" y="100">sequencing is also possible by correctly configuring</text>
<text x="24.3" y="106">Overvoltage</text>
<text x="112.2" y="103.9">the enable and the open-drain power good pins.</text>
<text x="19" y="111">•</text>
<text x="24.3" y="111">Adjustable Input Undervoltage Lockout</text>
<text x="112.2" y="109.9">Cycle-by-cycle current limiting on the high-side FET</text>
<text x="112.2" y="113.7">protects</text>
<text x="127.2" y="113.7">the</text>
<text x="134.6" y="113.7">device</text>
<text x="147.2" y="113.7">in</text>
<text x="152.4" y="113.7">overload</text>
<text x="168.4" y="113.7">situations and</text>
<text x="194.2" y="113.7">is</text>
<text x="19" y="116">•</text>
<text x="24.3" y="116">Supported by SwitcherPro™ Software Tool</text>
<text x="112.2" y="117.6">enhanced by a low-side sourcing current limit which</text>
<text x="19" y="121">•</text>
<text x="24.3" y="121">For SWIFT™ Documentation and SwitcherPro™,</text>
<text x="24.3" y="125.2">visit http://www.ti.com/swift</text>
<text x="112.2" y="121.5">prevents current runaway. There is also a low-side</text>
<text x="112.2" y="125.4">sinking</text>
<text x="125.7" y="125.4">current</text>
<text x="139.2" y="125.4">limit</text>
<text x="148" y="125.4">which</text>
<text x="159.6" y="125.4">turns</text>
<text x="170" y="125.4">off</text>
<text x="176.4" y="125.4">the</text>
<text x="183.9" y="125.4">low-side</text>
<text x="112.2" y="129.3">MOSFET</text>
<text x="130.1" y="129.3">to</text>
<text x="136.2" y="129.3">prevent</text>
<text x="151.2" y="129.3">excessive</text>
<text x="169.9" y="129.3">reverse</text>
<text x="184.9" y="129.3">current.</text>
<text x="112.2" y="133.1">Hiccup protection will be triggered if the overcurrent</text>
<text x="112.2" y="137">condition has persisted for longer than the preset</text>
<text x="19" y="139.4">•</text>
<text x="24.3" y="139.4">High-Density Distributed Power Systems</text>
<text x="112.2" y="140.9">time. Thermal hiccup protection disables the device</text>
<text x="19" y="144.4">•</text>
<text x="19" y="149.4">•</text>
<text x="24.3" y="144.4">High-Performance Point-of-Load Regulation</text>
<text x="24.3" y="149.4">Broadband, Networking, and Optical</text>
<text x="112.2" y="144.8">when</text>
<text x="112.2" y="148.7">shutdown temperature and enables the part again</text>
<text x="123.6" y="144.8">the</text>
<text x="131.4" y="144.8">die</text>
<text x="139.1" y="144.8">temperature</text>
<text x="161.1" y="144.8">exceeds</text>
<text x="177.2" y="144.8">the</text>
<text x="185" y="144.8">thermal</text>
<text x="24.3" y="153.6">Communications Infrastructure</text>
<text x="112.2" y="152.5">after the built-in thermal shutdown hiccup time.</text>
<text x="138.5" y="160.3">Device Information</text>
<text x="45.7" y="187.3">Simplified Schematic</text>
<text x="129.9" y="194.2">Efficiency vs Load Current</text>
</g>
<g font-size="2.8">
<text x="115.8" y="164.9">PART NUMBER</text>
<text x="147.5" y="164.9">PACKAGE</text>
<text x="170.4" y="164.9">BODY SIZE (NOM)</text>
<text x="113.2" y="169.6">TPS54622</text>
<text x="141.5" y="169.6">VQFN (14)</text>
<text x="169.7" y="169.6">3.50 mm × 3.50 mm</text>
<text x="113.2" y="175.1">(1) For all available packages, see the orderable addendum at</text>
<text x="118.5" y="178.3">the end of the data sheet.</text>
<text x="27.9" y="268.6">An IMPORTANT NOTICE at the end of this data sheet addresses availability, warranty, changes, use in safety-critical applications,</text>
<text x="27.9" y="271.8">intellectual property matters and other important disclaimers. PRODUCTION DATA.</text>
</g>
<g font-size="2.6">
<text x="59.2" y="7.6">Product</text>
<text x="59.2" y="10.6">Folder</text>
<text x="79.9" y="7.3">Sample &amp;</text>
<text x="79.9" y="10.2">Buy</text>
<text x="101.9" y="7.8">Technical</text>
<text x="101.9" y="10.8">Documents</text>
<text x="127.6" y="7.6">Tools &amp;</text>
<text x="127.6" y="10.6">Software</text>
<text x="149.8" y="7.2">Support &amp;</text>
<text x="149.8" y="10.2">Community</text>
<text x="23.9" y="195.8">V</text>
<text x="55.4" y="194.1">TPS54622</text>
<text x="78.6" y="196.4">C</text>
<text x="49.8" y="198.6">VIN</text>
<text x="65.9" y="198.6">BOOT</text>
<text x="86.2" y="202.8">L</text>
<text x="49.8" y="208">EN</text>
<text x="69.7" y="208">PH</text>
<text x="100.2" y="205.8">V</text>
<text x="49.8" y="215">PWRGD</text>
<text x="98.6" y="215.2">R1</text>
<text x="49.8" y="228">RT/CLK</text>
<text x="49.8" y="224.4">SS</text>
<text x="62.7" y="222.1">VSENSE</text>
<text x="33.9" y="232.8">R3</text>
<text x="49.8" y="231.5">COMP</text>
<text x="98.6" y="229.3">R2</text>
<text x="50.7" y="239.7">PowerPad</text>
<text x="67.5" y="235.6">GND</text>
<text x="20" y="241.9">C</text>
<text x="26.5" y="241.9">R</text>
<text x="34.2" y="241.9">C1</text>
<text x="44.8" y="245.4">C2</text>
</g>
<g font-size="2.5">
<text x="136.7" y="26.3">SLVSA70C –MARCH 2011–REVISED AUGUST 2015</text>
<text x="170.3" y="158.9">(1)</text>
</g>
<g font-size="2">
<text x="25.7" y="196.2">IN</text>
<text x="102" y="206.2">OUT</text>
</g>
<g font-size="1.7">
<text x="80.5" y="196.7">BOOT</text>
<text x="87.7" y="203.2">O</text>
<text x="21.9" y="242.3">SS</text>
<text x="28.4" y="242.3">RT</text>
</g>
<g font-size="1.6" fill="#231f20">
<text x="121.9" y="198.7">100</text>
<text x="122.5" y="203.1">95</text>
<text x="122.5" y="207.4">90</text>
<text x="122.5" y="211.8">85</text>
<text x="122.5" y="220.5">75</text>
<text x="122.5" y="216.1">80</text>
<text x="122.5" y="224.8">70</text>
<text x="122.5" y="233.6">60</text>
<text x="122.5" y="229.2">65</text>
<text x="122.5" y="237.9">55</text>
<text x="122.5" y="242.3">50</text>
<text x="124.6" y="244.2">0</text>
<text x="134.7" y="244.2">1</text>
<text x="144.7" y="244.2">2</text>
<text x="150.2" y="245.7">Output Current - A</text>
<text x="154.7" y="244.2">3</text>
<text x="164.8" y="244.2">4</text>
<text x="174.8" y="244.1">5</text>
<text x="184.9" y="244.2">6</text>
</g>
<g font-size="1.3" fill="#231f20">
<text x="137.3" y="213.3">VIN = 8 V</text>
<text x="138.9" y="216.3">VIN = 12 V</text>
<text x="142.7" y="220.7">VIN = 17 V</text>
</g>
<text font-size="1.2" fill="#231f20" x="120.3" y="224.7" transform="rotate(-90 120.3 224.7)">Efficiency - %</text>
</svg>
